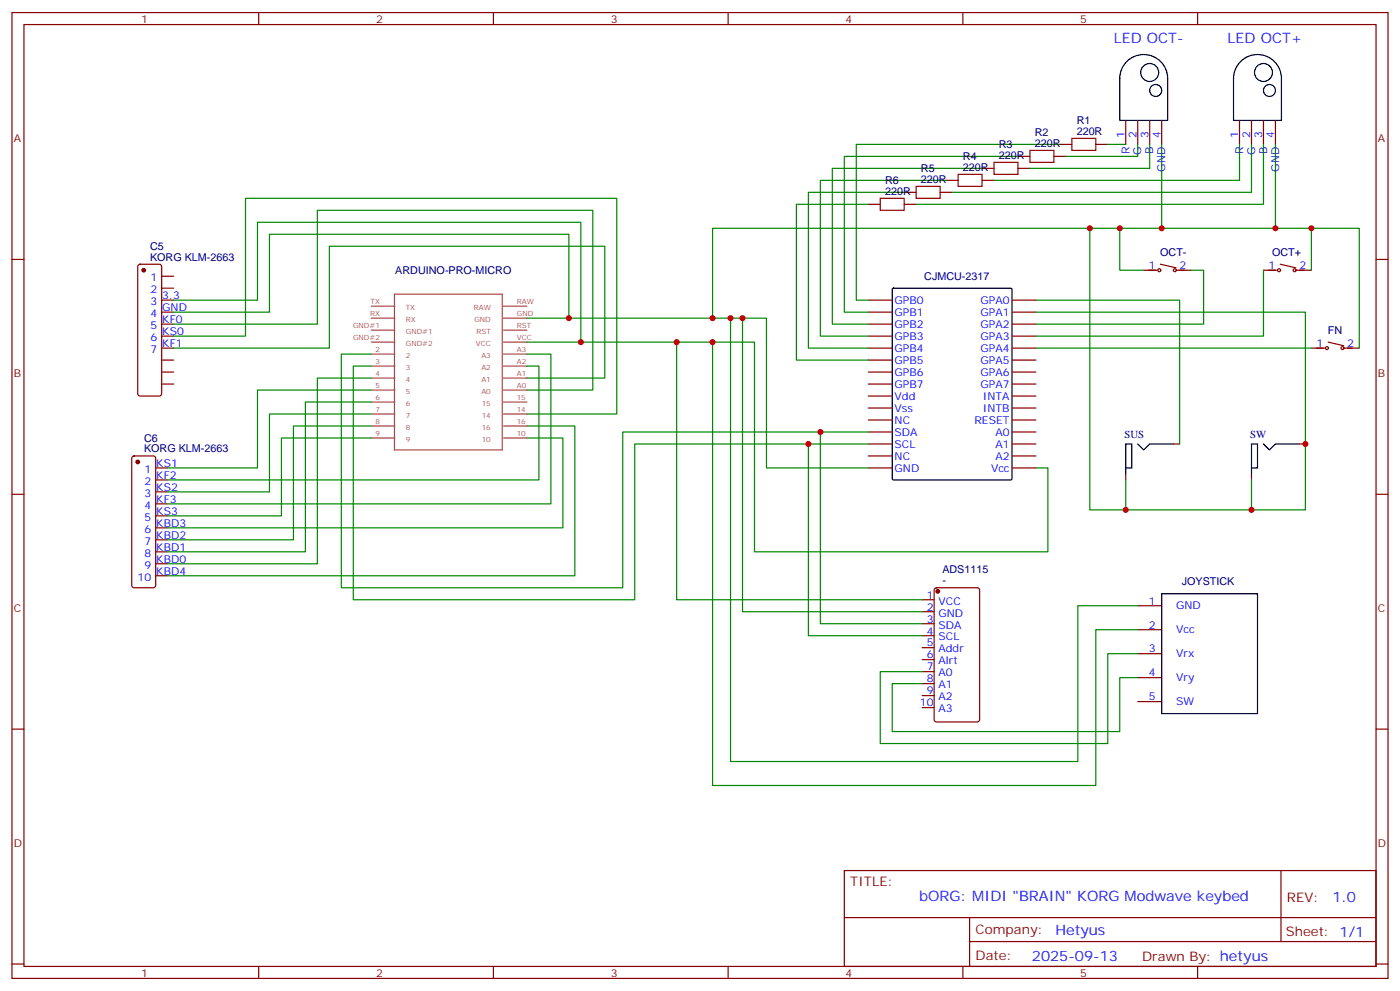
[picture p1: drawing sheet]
<svg xmlns="http://www.w3.org/2000/svg" width="412mm" height="292mm" viewBox="0 0 412 292" stroke-linecap="round" stroke-linejoin="round" font-family="sans-serif">
<g fill="none" stroke="#870000" stroke-width=".35">
<path d="M3.5 3.7h405.4v284.3h-405.4zM7.1 7.2h398.2v277.3h-398.2zM76.2 3.7v3.5M145.3 3.7v3.5M214.5 3.7v3.5M283.6 3.7v3.5M352.8 3.7v3.5M331.6 35.5v7M335.1 35.5v7M338.7 35.5v7M342.2 35.5v7M365.1 35.5v7"/>
<path d="M368.7 35.5v7M372.2 35.5v7M375.7 35.5v7M266.3 56.6h3.6M276.9 56.6h3.6M278.7 53.1h3.5M289.3 49.6h3.5M289.3 53.1h3.5M299.9 46h3.5M299.9 49.6h3.5M310.4 46h3.6M312.2 42.5h3.5"/>
<path d="M322.8 42.5h3.5M3.5 76.4h3.6M40.8 78l.5-.2h5.6l.5 .2 .2 .5v37.4l-.2 .5-.5 .2h-5.6l-.5-.2-.2-.5v-37.4zM255.8 60.1h3.5M266.3 60.1h3.6M336.9 79.6h3.9M341.8 77.8l4.6 1M346.4 79.6h4.6M372.2 79.6h3.9M377.1 77.8l4.6 1M381.7 79.6h4.6M405.3 76.4h3.6"/>
<path d="M47.6 88.4h3.6M47.6 91.9h3.6M47.6 95.4h3.6M47.6 99h3.6M47.6 84.8h3.6M47.6 81.3h3.6M255.8 88.4h7M255.8 91.9h7M255.8 95.4h7M255.8 99h7M298.1 88.4h7.1M298.1 91.9h7.1"/>
<path d="M298.1 95.4h7.1M298.1 99h7.1M47.6 102.5h3.6M47.6 106h3.6M47.6 109.5h3.6M47.6 113.1h3.6M255.8 102.5h7M255.8 106h7M255.8 109.5h7M255.8 113.1h7M255.8 116.6h7M298.1 102.5h7.1"/>
<path d="M298.1 106h7.1M298.1 109.5h7.1M298.1 113.1h7.1M298.1 116.6h7.1M386.3 102.5h3.9M391.2 100.7l4.6 1.1M395.8 102.5h4.6M39 134.4l.5-.2h5.7l.5 .2 .2 .5v37.4l-.3 .5-.4 .2h-5.7l-.5-.2-.2-.5v-37.4zM45.9 137.8h3.5M255.8 120.1h7M255.8 123.6h7M255.8 127.2h7"/>
<path d="M255.8 130.7h7M255.8 134.2h7M255.8 137.8h7M298.1 120.1h7.1M298.1 123.6h7.1M298.1 127.2h7.1M298.1 130.7h7.1M298.1 134.2h7.1M298.1 137.8h7.1M331.6 139.5v1.8M345.7 130.7h1.8M368.7 139.5v1.8"/>
<path d="M382.8 130.7h1.7M3.5 145.5h3.6M45.9 151.9h3.5M45.9 148.3h3.5M45.9 144.8h3.5M45.9 141.3h3.5M45.9 155.4h3.5M45.9 158.9h3.5M405.3 145.5h3.6M45.9 162.5h3.5M45.9 166h3.5M45.9 169.5h3.5"/>
<path d="M271.6 176.6h3.6M275.4 173.2l.5-.2h12l.6 .5 .1 38.3-.5 .7h-12.2l-.7-.4v-38.4zM335.1 178.3h7.1M271.6 180.1h3.6M271.6 183.6h3.6M271.6 187.1h3.6M271.6 190.7h3.6M271.6 194.2h3.6M271.6 197.7h3.6M335.1 185.4h7.1M335.1 192.4h7.1M335.1 199.5h7.1"/>
<path d="M3.5 214.7h3.6M271.6 201.3h3.6M271.6 204.8h3.6M271.6 208.3h3.6M335.1 206.6h7.1M405.3 214.7h3.6M248.7 256.3h156.6v28.2h-156.6zM377.3 256.3v20.9M248.7 270.1h156.5M285.6 277.2h119.6M285.6 270.1v14.2M3.5 283.8h3.6"/>
<path d="M76.2 284.5v3.5M145.3 284.5v3.5M214.5 284.5v3.5M283.6 284.5v3.5M352.8 284.5v3.5M405.3 283.8h3.6"/>
<circle cx="341.5" cy="79.6" r=".44"/>
<circle cx="346.1" cy="79.6" r=".44"/>
<circle cx="376.8" cy="79.6" r=".44"/>
<circle cx="381.4" cy="79.6" r=".44"/>
<circle cx="390.9" cy="102.5" r=".44"/>
<circle cx="395.5" cy="102.5" r=".44"/>
</g>
<g fill="none" stroke="#a64a4a" stroke-width=".35">
<path d="M109.4 90.1h6.9M109.4 93.7h6.9M109.4 97.2h6.9M116.2 86.6h31.7v45.9h-31.7zM148.3 90.1h6.9M148.3 93.7h6.9M148.3 97.2h6.9M109.4 100.7h6.9M109.4 104.2h6.9M109.4 107.8h6.9M109.4 111.3h6.9M109.4 114.8h6.9"/>
<path d="M109.4 118.4h6.9M148.3 100.7h6.9M148.3 104.2h6.9M148.3 107.8h6.9M148.3 111.3h6.9M148.3 114.8h6.9M148.3 118.4h6.9M109.4 121.9h6.9M109.4 128.9h6.9M109.4 125.4h6.9M148.3 121.9h6.9M148.3 128.9h6.9"/>
<path d="M148.3 125.4h6.9"/>
</g>
<g fill="none" stroke="#000" stroke-width=".35">
<path d="M331.6 18.5a7.1 7.1 0 0 1 7.8-2 7.1 7.1 0 0 1 4.6 6.6v12.4h-14.2v-12.4a7 7 0 0 1 1.8-4.6zM365.8 17.8a7.1 7.1 0 0 1 7.5-1.1 7.1 7.1 0 0 1 4.2 6.4v12.4h-14.1v-12.4a7 7 0 0 1 2.4-5.3zM262.9 85l.3-.2h34.5l.3 .2 .1 55.9-.2 .3-34.7 .1-.3-.2zM331.6 130.7h1.8v7.1h-1.8zM331.6 137.8v1.7M335.1 130.7l1.8 1.8 1.8-1.8h7M368.7 130.7h1.7v7.1h-1.7zM368.7 137.8v1.7M372.2 130.7l1.7 1.8 1.8-1.8h7.1M342.2 174.8h28.2v35.3h-28.2z"/>
<circle cx="338.7" cy="21.3" r="2.65"/>
<circle cx="340.4" cy="26.6" r="1.76"/>
<circle cx="372.2" cy="21.3" r="2.65"/>
<circle cx="373.9" cy="26.6" r="1.76"/>
</g>
<g fill="#870000" stroke="#870000" stroke-width=".35">
<circle cx="40.6" cy="136" r=".53"/>
<circle cx="42.3" cy="79.6" r=".53"/>
<circle cx="276.2" cy="174.1" r=".53"/>
</g>
<g fill="none" stroke="#008700" stroke-width=".35">
<path d="M266.3 56.6h-28.2v45.9h17.7M278.7 53.1h-37v45.9h14.1M289.3 49.6h-44.1v45.8h10.6M299.9 46h-51.2v45.9h7.1M312.2 42.5h-60v45.9h3.6M326.3 42.5h5.3M335.1 42.5v3.5h-21.1M338.7 42.5v7.1h-35.3M342.2 42.5v24.7h-132.3v26.5M365.1 42.5v10.6h-72.3M368.7 42.5v14.1h-88.2M372.2 42.5v17.6h-102.3"/>
<path d="M375.7 42.5v24.7h-33.5M255.8 60.1h-21.2v45.9h21.2M321 67.2v82.9h10.6v-8.8M329.8 67.2v12.4h7.1M351 79.6h3.5v15.8h-49.3M372.2 79.6v19.4h-67M375.7 67.2h10.6v12.4M386.3 67.2h14.1v35.3M51.2 88.4h24.6v-23h95.3v35.3h-15.9M51.2 91.9h28.2v-22.9h88.2v24.7h-12.4M51.2 95.4h42.3v-33.5h81.1v52.9h-19.4M51.2 99h21.1v-40.6h109.4v63.5h-26.5"/>
<path d="M167.6 93.7h58.2v44.1h30M215.2 93.7v130.5h102.3v-45.9h17.6M218.7 93.7v86.4h52.9M305.2 88.4h42.3v42.3M305.2 91.9h79.3v58.2h-15.8M51.2 102.5h45.8v-30h81.2v38.8h-23M109.4 114.8h-33.6v23h-26.4M109.4 118.4h-19.4v44.1h-40.6M109.4 111.3h-15.9v54.7h-44.1M109.4 104.2h-8.9v68.8h82.9v-45.8h72.4M109.4 107.8h-5.3v68.8h82.9v-45.9h68.8M155.2 107.8h3.5v33.5h-109.3"/>
<path d="M155.2 104.2h7.1v44.1h-112.9M171.1 100.7h51.1v61.8h86.5v-24.7h-3.5M199.3 100.7v75.9h72.3M209.9 100.7v130.5h112.9v-45.8h12.3M305.2 102.5h81.1M109.4 121.9h-30v22.9h-30M109.4 128.9h-26.5v23h-33.5M109.4 125.4h-23v33.5h-37M155.2 128.9h10.6v26.5h-116.4M155.2 125.4h14.1v44.1h-119.9M238.1 130.7v56.4h33.5M241.7 127.2v56.4h29.9"/>
<path d="M368.7 141.3v8.8h-37.1M335.1 192.4h-8.8v26.5h-67v-21.2h12.3M335.1 199.5h-5.3v15.9h-67v-14.1h8.8"/>
</g>
<path d="M259.3 58.4h7v3.5h-7zM269.9 54.9h7v3.5h-7zM282.2 51.3h7.1v3.6h-7.1zM292.8 47.8h7.1v3.5h-7.1zM303.4 44.3h7v3.5h-7zM315.7 40.7h7.1v3.6h-7.1z" fill="none" stroke="#a10000" stroke-width=".35"/>
<g fill="#c00">
<circle cx="167.6" cy="93.7" r=".88"/>
<circle cx="218.7" cy="93.7" r=".88"/>
<circle cx="215.2" cy="93.7" r=".88"/>
<circle cx="209.9" cy="93.7" r=".88"/>
<circle cx="329.8" cy="67.2" r=".88"/>
<circle cx="342.2" cy="67.2" r=".88"/>
<circle cx="375.7" cy="67.2" r=".88"/>
<circle cx="321" cy="67.2" r=".88"/>
<circle cx="331.6" cy="150.1" r=".88"/>
<circle cx="238.1" cy="130.7" r=".88"/>
<circle cx="241.7" cy="127.2" r=".88"/>
<circle cx="199.3" cy="100.7" r=".88"/>
<circle cx="209.9" cy="100.7" r=".88"/>
<circle cx="171.1" cy="100.7" r=".88"/>
<circle cx="368.7" cy="150.1" r=".88"/>
<circle cx="384.5" cy="130.7" r=".88"/>
<circle cx="386.3" cy="67.2" r=".88"/>
</g>
<g font-size="4.2" fill="#00f">
<text x="328.1" y="12.5">LED OCT-</text>
<text x="361.6" y="12.5">LED OCT+</text>
<text x="270.8" y="265.3">bORG: MIDI &quot;BRAIN&quot; KORG Modwave keybed</text>
<text x="392.5" y="265.6">1.0</text>
<text x="310.9" y="275.1">Hetyus</text>
<text x="304" y="282.9">2025-09-13</text>
</g>
<g font-size="3.9" fill="#800">
<text x="250.5" y="260.9">TITLE:</text>
<text x="379.1" y="265.6">REV:</text>
<text x="287.4" y="275.1">Company:</text>
<text x="378.7" y="275.7">Sheet: 1/1</text>
<text x="287.4" y="282.8">Date:</text>
<text x="336.4" y="282.8">Drawn By: hetyus</text>
</g>
<g font-size="3.2" fill="#800">
<text x="41.6" y="6.7">1</text>
<text x="110.8" y="6.7">2</text>
<text x="179.9" y="6.7">3</text>
<text x="249.1" y="6.7">4</text>
<text x="318.2" y="6.7">5</text>
<text x="4.1" y="41.8">A</text>
<text x="405.9" y="41.8">A</text>
<text x="4.1" y="110.9">B</text>
<text x="405.9" y="110.9">B</text>
<text x="4.1" y="180.1">C</text>
<text x="405.9" y="180.1">C</text>
<text x="4.1" y="249.2">D</text>
<text x="405.9" y="249.2">D</text>
<text x="41.6" y="287.5">1</text>
<text x="110.8" y="287.5">2</text>
<text x="179.9" y="287.5">3</text>
<text x="249.1" y="287.5">4</text>
<text x="318.2" y="287.5">5</text>
</g>
<g font-size="3.2" fill="#000080">
<text x="304.8" y="40">R2</text>
<text x="317.2" y="39.7">220R</text>
<text x="317.2" y="36.5">R1</text>
<text x="283.6" y="47.1">R4</text>
<text x="294.2" y="46.7">220R</text>
<text x="294.2" y="43.6">R3</text>
<text x="304.8" y="43.2">220R</text>
<text x="271.3" y="53.8">220R</text>
<text x="271.3" y="50.6">R5</text>
<text x="283.6" y="50.3">220R</text>
<text x="260.7" y="57.3">220R</text>
<text x="260.7" y="54.2">R6</text>
<text x="44.2" y="76.7">KORG KLM-2663</text>
<text x="44.2" y="73.6">C5</text>
<text x="341.8" y="75.4">OCT-</text>
<text x="374.7" y="75.3">OCT+</text>
<text x="116.4" y="80.7">ARDUINO-PRO-MICRO</text>
<text x="272.3" y="82.4">CJMCU-2317</text>
<text x="391.2" y="98.3">FN</text>
<text x="42.4" y="130">C6</text>
<text x="331.2" y="128.9">SUS</text>
<text x="368.3" y="128.9">SW</text>
<text x="42.4" y="133.2">KORG KLM-2663</text>
<text x="277.6" y="171.9">-</text>
<text x="277.6" y="168.7">ADS1115</text>
<text x="348.1" y="172.3">JOYSTICK</text>
</g>
<g font-size="3.2" fill="#00f">
<text x="331.3" y="40.7" transform="rotate(-90 331.3 40.7)">1</text>
<text x="334.8" y="40.7" transform="rotate(-90 334.8 40.7)">2</text>
<text x="338.3" y="40.7" transform="rotate(-90 338.3 40.7)">3</text>
<text x="341.8" y="40.7" transform="rotate(-90 341.8 40.7)">4</text>
<text x="364.8" y="40.7" transform="rotate(-90 364.8 40.7)">1</text>
<text x="368.3" y="40.7" transform="rotate(-90 368.3 40.7)">2</text>
<text x="371.8" y="40.7" transform="rotate(-90 371.8 40.7)">3</text>
<text x="375.4" y="40.7" transform="rotate(-90 375.4 40.7)">4</text>
<text x="332.7" y="45.4" transform="rotate(-90 332.7 45.4)">R</text>
<text x="336.2" y="45.7" transform="rotate(-90 336.2 45.7)">G</text>
<text x="339.7" y="45.4" transform="rotate(-90 339.7 45.4)">B</text>
<text x="366.2" y="45.4" transform="rotate(-90 366.2 45.4)">R</text>
<text x="369.7" y="45.7" transform="rotate(-90 369.7 45.7)">G</text>
<text x="373.2" y="45.4" transform="rotate(-90 373.2 45.4)">B</text>
<text x="343.3" y="50.5" transform="rotate(-90 343.3 50.5)">GND</text>
<text x="376.8" y="50.5" transform="rotate(-90 376.8 50.5)">GND</text>
<text x="44.3" y="82.7">1</text>
<text x="338.4" y="79.2">1</text>
<text x="347.5" y="79.2">2</text>
<text x="373.7" y="79.2">1</text>
<text x="382.8" y="79.2">2</text>
<text x="44.3" y="89.8">3</text>
<text x="44.3" y="86.3">2</text>
<text x="47.8" y="88">3.3</text>
<text x="263.5" y="89.4">GPB0</text>
<text x="288.8" y="89.4">GPA0</text>
<text x="44.3" y="93.3">4</text>
<text x="47.8" y="95.1">KF0</text>
<text x="47.8" y="91.5">GND</text>
<text x="263.5" y="93">GPB1</text>
<text x="288.8" y="93">GPA1</text>
<text x="44.3" y="96.8">5</text>
<text x="44.3" y="100.4">6</text>
<text x="47.8" y="98.6">KS0</text>
<text x="263.5" y="96.5">GPB2</text>
<text x="263.5" y="100">GPB3</text>
<text x="288.8" y="96.5">GPA2</text>
<text x="288.8" y="100">GPA3</text>
<text x="44.3" y="103.9">7</text>
<text x="47.8" y="102.1">KF1</text>
<text x="263.5" y="103.5">GPB4</text>
<text x="263.5" y="107.1">GPB5</text>
<text x="288.8" y="103.5">GPA4</text>
<text x="288.8" y="107.1">GPA5</text>
<text x="387.8" y="102.1">1</text>
<text x="396.9" y="102.1">2</text>
<text x="263.5" y="110.6">GPB6</text>
<text x="288.8" y="110.6">GPA6</text>
<text x="263.5" y="114.1">GPB7</text>
<text x="263.5" y="117.7">Vdd</text>
<text x="288.8" y="114.1">GPA7</text>
<text x="289.6" y="117.7">INTA</text>
<text x="263.5" y="121.2">Vss</text>
<text x="263.5" y="124.7">NC</text>
<text x="287" y="124.7">RESET</text>
<text x="289.6" y="121.2">INTB</text>
<text x="263.5" y="128.2">SDA</text>
<text x="263.5" y="131.8">SCL</text>
<text x="293.2" y="128.2">A0</text>
<text x="293.2" y="131.8">A1</text>
<text x="46" y="137.4">KS1</text>
<text x="263.5" y="135.3">NC</text>
<text x="293.2" y="135.3">A2</text>
<text x="42.5" y="142.7">2</text>
<text x="42.5" y="139.2">1</text>
<text x="46" y="140.9">KF2</text>
<text x="263.5" y="138.8">GND</text>
<text x="291.9" y="138.8">Vcc</text>
<text x="42.5" y="149.8">4</text>
<text x="42.5" y="146.2">3</text>
<text x="46" y="148">KF3</text>
<text x="46" y="144.5">KS2</text>
<text x="42.5" y="153.3">5</text>
<text x="46" y="151.5">KS3</text>
<text x="46" y="155">KBD3</text>
<text x="42.5" y="156.8">6</text>
<text x="42.5" y="160.3">7</text>
<text x="46" y="158.6">KBD2</text>
<text x="42.5" y="163.9">8</text>
<text x="42.5" y="167.4">9</text>
<text x="46" y="162.1">KBD1</text>
<text x="46" y="165.6">KBD0</text>
<text x="40.5" y="170.9">10</text>
<text x="46" y="169.2">KBD4</text>
<text x="273" y="176.2">1</text>
<text x="273" y="179.7">2</text>
<text x="276.5" y="178">VCC</text>
<text x="338.4" y="178">1</text>
<text x="346.4" y="179.4">GND</text>
<text x="273" y="183.3">3</text>
<text x="276.5" y="181.5">GND</text>
<text x="276.5" y="185">SDA</text>
<text x="338.4" y="185">2</text>
<text x="273" y="186.8">4</text>
<text x="273" y="190.3">5</text>
<text x="276.5" y="188.6">SCL</text>
<text x="346.4" y="186.4">Vcc</text>
<text x="273" y="193.9">6</text>
<text x="273" y="197.4">7</text>
<text x="276.5" y="192.1">Addr</text>
<text x="276.5" y="195.6">Alrt</text>
<text x="338.4" y="192.1">3</text>
<text x="346.4" y="193.5">Vrx</text>
<text x="273" y="200.9">8</text>
<text x="276.5" y="199.1">A0</text>
<text x="276.5" y="202.7">A1</text>
<text x="338.4" y="199.1">4</text>
<text x="346.4" y="200.6">Vry</text>
<text x="271" y="208">10</text>
<text x="273" y="204.4">9</text>
<text x="276.5" y="206.2">A2</text>
<text x="276.5" y="209.7">A3</text>
<text x="338.4" y="206.2">5</text>
<text x="346.4" y="207.6">SW</text>
</g>
<g font-size="2.1" fill="#a54b4b">
<text x="109.2" y="89.4">TX</text>
<text x="152.2" y="89.4">RAW</text>
<text x="109" y="93">RX</text>
<text x="119.6" y="91.2">TX</text>
<text x="119.6" y="94.7">RX</text>
<text x="139.6" y="91.2">RAW</text>
<text x="139.7" y="94.7">GND</text>
<text x="152.2" y="93">GND</text>
<text x="104" y="96.5">GND#1</text>
<text x="104" y="100">GND#2</text>
<text x="119.6" y="98.2">GND#1</text>
<text x="119.6" y="101.8">GND#2</text>
<text x="140.2" y="101.8">VCC</text>
<text x="140.4" y="98.2">RST</text>
<text x="152.2" y="96.5">RST</text>
<text x="152.2" y="100">VCC</text>
<text x="110.6" y="103.6">2</text>
<text x="110.6" y="107.1">3</text>
<text x="119.6" y="105.3">2</text>
<text x="141.8" y="105.3">A3</text>
<text x="152.2" y="103.6">A3</text>
<text x="152.2" y="107.1">A2</text>
<text x="110.6" y="110.6">4</text>
<text x="119.6" y="108.8">3</text>
<text x="119.6" y="112.3">4</text>
<text x="141.8" y="108.8">A2</text>
<text x="141.8" y="112.3">A1</text>
<text x="152.2" y="110.6">A1</text>
<text x="110.6" y="114.1">5</text>
<text x="110.6" y="117.7">6</text>
<text x="119.6" y="115.9">5</text>
<text x="119.6" y="119.4">6</text>
<text x="141.8" y="115.9">A0</text>
<text x="141.9" y="119.4">15</text>
<text x="152.2" y="114.1">A0</text>
<text x="152.2" y="117.7">15</text>
<text x="110.6" y="121.2">7</text>
<text x="110.6" y="124.7">8</text>
<text x="119.6" y="122.9">7</text>
<text x="141.9" y="122.9">14</text>
<text x="152.2" y="121.2">14</text>
<text x="152.2" y="124.7">16</text>
<text x="110.6" y="128.2">9</text>
<text x="119.6" y="130">9</text>
<text x="119.6" y="126.5">8</text>
<text x="141.9" y="130">10</text>
<text x="141.9" y="126.5">16</text>
<text x="152.2" y="128.2">10</text>
</g>
</svg>
